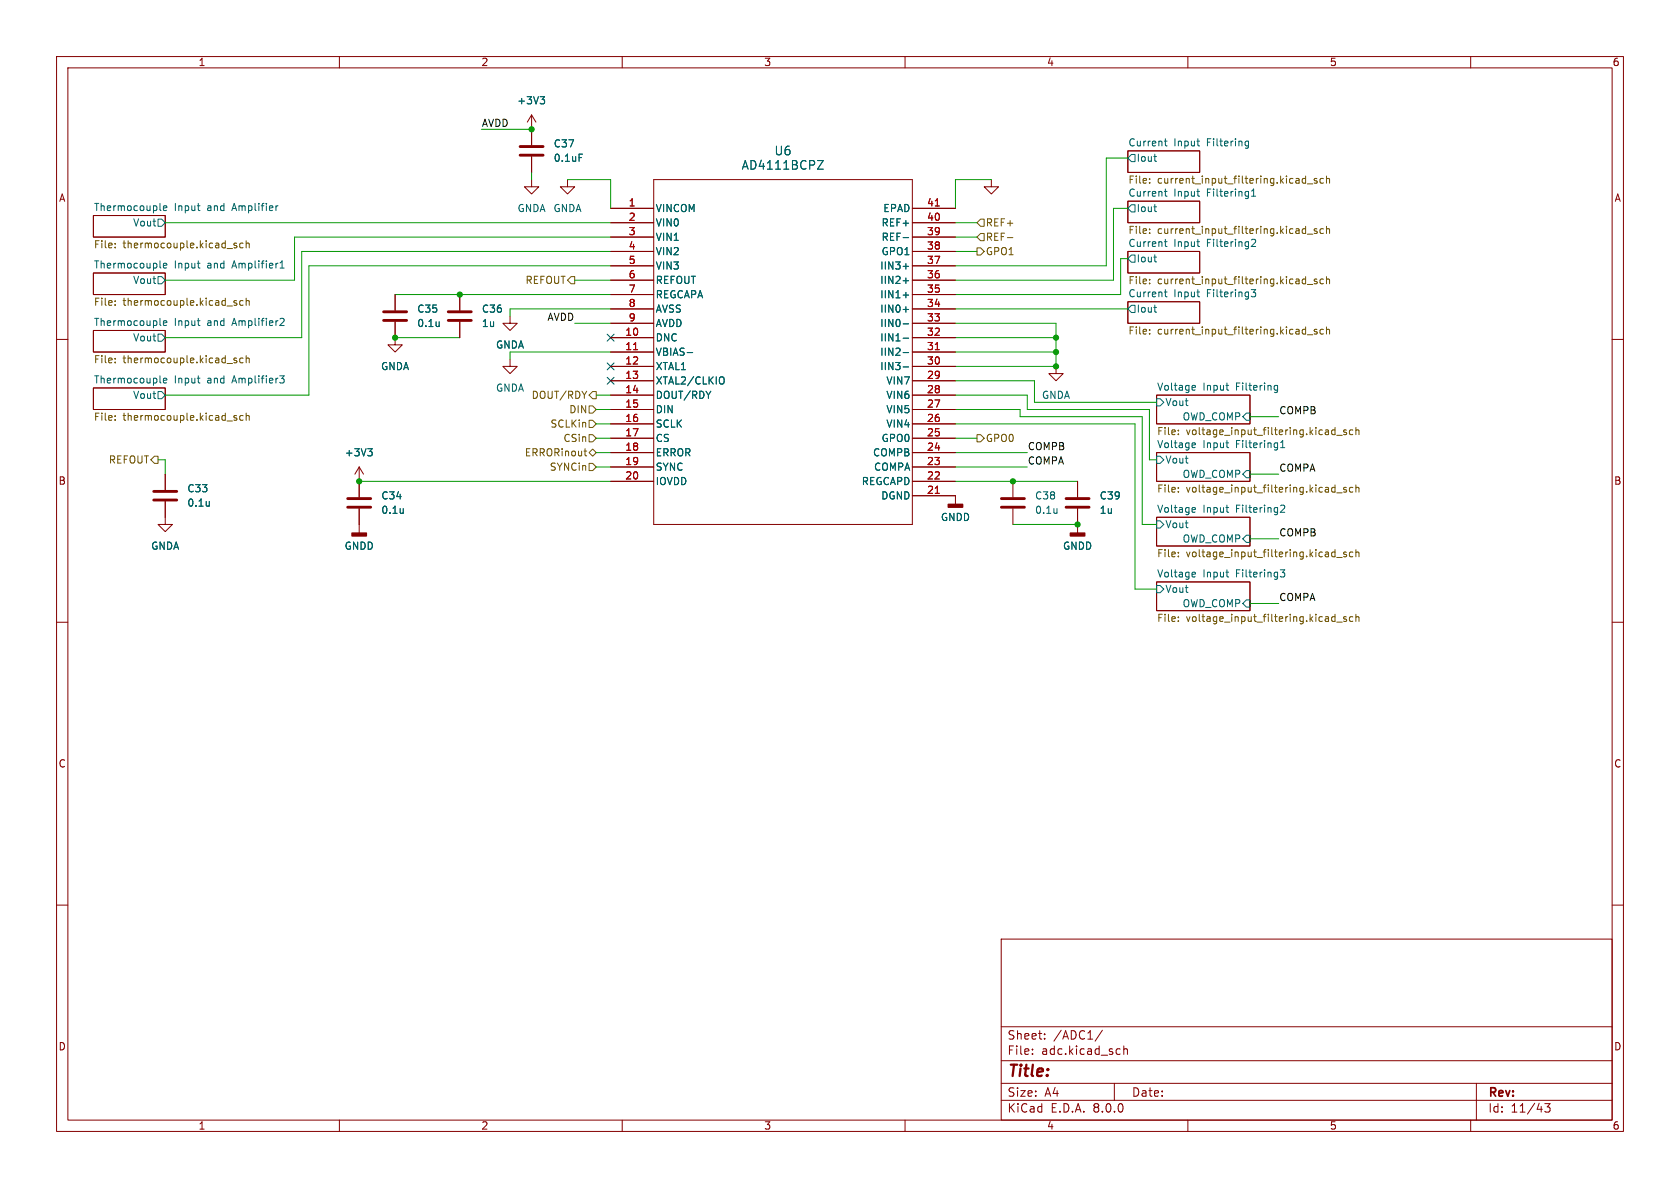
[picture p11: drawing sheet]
<svg xmlns="http://www.w3.org/2000/svg" width="297mm" height="210mm" viewBox="0 0 297 210" stroke-linecap="round" stroke-linejoin="round" font-family="sans-serif">
<g fill="none" stroke="#840000" stroke-width=".18">
<path d="M10 10h277v190h-277zM12 12h273v186h-273zM60 10v2M110 10v2M160 10v2M210 10v2M260 10v2M16.5 38.1h12.7v3.8h-12.7zM94 31.8v1.2h1.2l-1.2 1.3-1.3-1.3h1.3M94 20.3l-.8 1.3M94 20.3v5.4M94 27.7v2.8"/>
<path d="M94 20.3l.7 1.3M100.3 31.8v1.2h1.3l-1.3 1.3-1.2-1.3h1.2M107.9 36.8h7.7M107.9 39.4h7.7M115.6 31.8h45.7v60.9h-45.7zM161.3 36.8h7.6M161.3 39.4h7.6M175.3 31.8v1.2h1.2l-1.2 1.3-1.3-1.3h1.3M199.4 26.7h12.7v3.8h-12.7zM199.4 35.6h12.7v3.8h-12.7zM10 60h2M16.5 48.3h12.7v3.8h-12.7z"/>
<path d="M16.5 58.4h12.7v3.8h-12.7zM69.8 56.9v4.1h1.3l-1.3 1.2-1.2-1.2h1.2M69.8 52.1v2.8M81.3 52.1v2.8M81.3 56.9v2.8M90.2 55.9v1.3h1.2l-1.2 1.2-1.3-1.2h1.3M107.9 59.7h7.7M107.9 41.9h7.7M107.9 57.2h7.7M107.9 54.6h7.7M107.9 52.1h7.7M107.9 49.5h7.7"/>
<path d="M107.9 47h7.7M107.9 44.5h7.7M161.3 59.7h7.6M161.3 41.9h7.6M161.3 57.2h7.6M161.3 54.6h7.6M161.3 52.1h7.6M161.3 49.5h7.6M161.3 47h7.6M161.3 44.5h7.6M199.4 44.5h12.7v3.8h-12.7zM199.4 53.3h12.7v3.9h-12.7z"/>
<path d="M285 60h2M16.5 68.6h12.7v3.8h-12.7zM90.2 63.5v1.3h1.2l-1.2 1.2-1.3-1.2h1.3M107.9 62.2h7.7M107.9 64.8h7.7M107.9 67.3h7.7M107.9 69.9h7.7M107.9 72.4h7.7M107.9 74.9h7.7M107.9 77.5h7.7M161.3 62.2h7.6M161.3 64.8h7.6"/>
<path d="M161.3 67.3h7.6M161.3 69.9h7.6M161.3 72.4h7.6M161.3 74.9h7.6M161.3 77.5h7.6M186.7 64.8v1.2h1.3l-1.3 1.3-1.3-1.3h1.3M204.5 69.9h16.5v5h-16.5zM29.2 88.6v4.1h1.3l-1.3 1.3-1.3-1.3h1.3M29.2 83.8v2.8M63.5 82.6v5.3M63.5 89.9v4.3M63.5 82.6l-.8 1.2"/>
<path d="M63.5 82.6l.8 1.2M107.9 80h7.7M107.9 82.6h7.7M107.9 85.1h7.7M161.3 87.6h7.6v1.6M161.3 80h7.6M161.3 82.6h7.6M161.3 85.1h7.6M179.1 85.1v2.8M179.1 89.9v2.8M190.5 85.1v2.8M190.5 89.9v4.3"/>
<path d="M204.5 80h16.5v5.1h-16.5zM204.5 91.4h16.5v5.1h-16.5zM10 110h2M204.5 102.9h16.5v5.1h-16.5zM285 110h2M10 160h2M285 160h2M177 166h108v32h-108zM60 198v2M110 198v2M160 198v2M177 194.5h108"/>
<path d="M177 191.5h108M177 187.5h108M177 181.5h108M182.5 186.3v.1M182.5 185.5v.1M184.7 183.6v.1M184.7 182.8v.1M194.9 182.1l-1.3 2M197 191.5v3M197.9 185.4l.1 .1M198 186.3l-.1 .1M198.7 184.9v1.5"/>
<path d="M198.7 185.5l.2-.1 .3 .1 .1 .9M210 198v2M260 198v2M261 191.5v6.5M273.1 195.1h.9l-.5 .6 .5 .1v.7l-.3 .1h-.4l-.2-.1"/>
</g>
<g fill="none" stroke="#006464" stroke-width=".18">
<path d="M95.5 17.1h.8l-.4 .5M96 17.6l.3 .2v.3l-.3 .3M27.9 38.7h.7l.6 .7-.6 .6h-.7zM28.3 37.2h.2M28.9 36.8l.6-.1-.1-.3h-.3l-.2 .2v.6h.5M34.9 36.4h.5M35.2 37.2h.2M49.1 36.4l-.3 .1M102.4 27.2h.6M144.5 28.4h1l-1 1.5h1M200 27.3h.7v1.3h-.7l-.6-.7zM200 36.2h.7v1.3h-.7l-.6-.7z"/>
<path d="M204 27.7h.5M204 36.6h.5M204.3 28.5h.2M204.3 37.4h.2M205.8 24.9h.5M205.8 33.8h.5M206 24.5v1.1l.3 .2M206 33.4v1.1l.3 .2M211.6 24.9h.5M211.6 33.8h.5M211.9 25.8h.2M211.9 34.7h.2"/>
<path d="M220.2 25h.5M220.2 25.7h.5M220.7 24.9v1.1l-.2 .2h-.3M221.3 34.7h.7M221.6 33.4v1.3M27.9 48.9h.7l.6 .6-.6 .7h-.7zM27.9 59.1h.7l.6 .6-.6 .6h-.7zM28.3 47.3l.2 .1M28.3 57.5h.2M28.9 47l.6-.2-.1-.2-.3-.1-.2 .2v.6h.5M28.9 57.1l.6-.1-.1-.2-.3-.1-.2 .2v.6h.5M34.9 46.5h.5"/>
<path d="M34.9 56.7h.5M35.2 47.4h.2M35.2 57.5h.2M49.5 47.4h.7M49.5 46.5l.4-.4v1.3M49.7 56.3h.4l.1 .3-.8 .9h.8M77.6 56.9v.8M77.6 57.6v.1M159.7 59.8h.9M159.7 57.2h.9M159.7 54.7h.9M159.7 52.2h.9"/>
<path d="M159.7 49.6h.9M159.7 47.1h.9M159.7 42h.9M200 45.1h.7v1.3h-.7l-.6-.7zM200 54h.7v1.2h-.7l-.6-.6zM204 45.5h.5M204 54.3h.5M204.3 46.3h.2M204.3 55.2h.2M205.8 42.7h.5M205.8 51.6h.5M206 42.3v1.1l.3 .2"/>
<path d="M206 51.2v1.1l.3 .2M211.6 42.7h.5M211.6 51.6h.5M211.9 43.6h.2M211.9 52.5h.2M222 42.7l-.8 .9h.8M222 51.2l-.4 .5 .3 .1v.5l-.2 .2-.4-.1M27.9 69.2h.7l.6 .7-.6 .6h-.7zM28.3 67.6l.2 .1M28.9 67.3l.6-.1-.1-.3h-.3l-.2 .1v.6h.5M34.9 66.9h.5M35.2 67.7h.2"/>
<path d="M49.4 66.4h.8l-.4 .5 .4 .1v.5l-.2 .2h-.4M65 79.3h.8l-.4 .5M65.6 79.8l.2 .2v.3l-.2 .3M121.5 62.3h1M125.7 69.2l-.5 .6M127.5 66.6a.43 .43 0 0 1 .5 .4v.5a.43 .43 0 0 1-.5 .4M159.7 62.3h.9M159.7 64.9h.9M204.5 70.5h.6l.6 .6-.6 .7h-.6zM210.9 78.3h.4v.3l-.6 .1M210.9 68.1l.4 .1v.2l-.6 .2M211.3 79.1h-.4"/>
<path d="M211.3 68.9l-.4 .1M216.7 78.3h.5M216.7 68.1h.5M217.1 79.1h.1M217.1 69h.1M220.3 73h.7v1.3h-.7l-.6-.6zM225.4 68.9h.5M225.4 68.2h.5M225.9 68.1v1.1l-.3 .2-.3-.1M226.4 79.1h.7M226.8 77.9v1.2M37 88.6v.9"/>
<path d="M37 89.4h-.1M71.3 89.9v.8M71.3 90.6l-.1 .1M186.9 89.9v.8M186.9 90.6l-.1 .1M204.5 80.6h.6l.6 .7-.6 .6h-.6zM204.5 92.1h.6l.6 .6-.6 .6h-.6zM210.9 89.7l.4 .1v.2l-.6 .1M211.3 90.5l-.4 .1M216.7 89.7h.5M217.1 90.6h.1M220.3 83.2h.7v1.3h-.7l-.6-.7z"/>
<path d="M220.3 94.6h.7v1.3h-.7l-.6-.6zM226.4 89.4l.5-.1 .2 .4-.8 .9h.8M204.5 103.5h.6l.6 .6-.6 .7h-.6zM210.9 101.1l.4 .1v.3l-.6 .1M211.3 101.9l-.4 .1M216.7 101.1h.5M217.1 102h.1M220.3 106h.7v1.3h-.7l-.6-.6zM226.3 100.7h.8l-.4 .5 .4 .1v.6l-.2 .1-.5-.1"/>
</g>
<g fill="none" stroke="#725600" stroke-width=".18">
<path d="M173.4 38.7h.6v1.3h-.6l-.7-.6zM203.2 32.3v.1M203.2 31.6v.1M230.5 31.5l.3 .1M230.8 31.1v1.3M230.8 32.3l-.3 .1M231.1 32.5h1M232.8 31.6l-.3-.1-.2 .2 .1 .2 .4 .1v.3h-.5M234 31.6l-.4-.1-.2 .3 .1 .5h.5M234.5 31.7l.2-.2 .3 .1 .1 .8M234.5 31.1v1.3M20.4 53.9v.1"/>
<path d="M20.4 43v.2M20.4 43.7v.1M20.4 53.2v.1M41.8 53.2l-.3-.1-.2 .2 .1 .2 .4 .1v.3h-.5M41.8 43h-.3l-.2 .2 .1 .1 .4 .2v.3h-.5M43 53.2l-.4-.1-.2 .3 .1 .5h.5M43 43h-.4l-.2 .2 .1 .6h.5M43.5 53.3l.2-.2 .3 .1 .1 .8M43.5 42.5v1.3M43.5 52.7v1.3M43.5 43.1l.2-.1h.3l.1 .8M101 48.9h.6v1.3h-.6l-.7-.7z"/>
<path d="M172.7 43.8h.7l.6 .7-.6 .6h-.7zM173.4 41.3h.6v1.2h-.6l-.7-.6zM178.1 42h1M203.2 40.5v.1M203.2 41.2v.1M203.2 49.4v.1M203.2 50v.2M203.2 58.3v.1M203.2 58.9v.2M230.5 40.4l.3 .1M230.5 49.3l.3 .1M230.5 58.2l.3 .1"/>
<path d="M230.8 40v1.3M230.8 48.9v1.3M230.8 57.8v1.3M230.8 41.2l-.3 .1M230.8 50.1l-.3 .1M230.8 59l-.3 .1M231.1 41.4h1M231.1 50.3h1M231.1 59.2h1M232.8 40.5l-.3-.1-.2 .2 .1 .2 .4 .1v.3h-.5M232.8 49.4l-.3-.1-.2 .2 .1 .2 .4 .1v.3h-.5M232.8 58.3l-.3-.1-.2 .2 .1 .2 .4 .1v.3h-.5"/>
<path d="M234 40.5l-.4-.1-.2 .3 .1 .5h.5M234 49.4l-.4-.1-.2 .3 .1 .5h.5M234 58.3l-.4-.1-.2 .3 .1 .5h.5M234.5 40v1.3M234.5 48.9v1.3M234.5 57.8v1.3M234.5 40.6l.2-.2 .3 .1 .1 .8M234.5 49.4l.2-.1 .3 .1 .1 .8M234.5 58.3l.2-.1 .3 .1 .1 .8M20.4 63.4v.1M20.4 64v.1M20.4 73.5v.1"/>
<path d="M20.4 74.2v.1M41.8 63.4l-.3-.1-.2 .2 .1 .2 .4 .1v.3h-.5M41.8 73.5h-.3l-.2 .1 .1 .2 .4 .1v.3h-.5M43 63.4l-.4-.1-.2 .2 .1 .6h.5M43 73.5h-.4l-.2 .2 .1 .5h.5M43.5 62.9v1.2M43.5 73v1.3M43.5 63.4l.2-.1 .3 .1 .1 .7M43.5 73.6l.2-.1h.3l.1 .8M103.2 79.7h.5M103.7 69.2l-.4 .6M104.1 76.8h.7l.6 .7-.6 .6h-.7z"/>
<path d="M104.1 71.8h.7l.6 .6-.6 .6h-.7zM104.1 74.3h.7l.6 .6-.6 .7h-.7zM104.8 69.2h.6v1.3h-.6l-.7-.6zM172.7 76.8h.7l.6 .7-.6 .6h-.7zM208.3 76.1v.1M208.3 76.7v.1M235.7 76l.3 .1M236 75.6v1.2M236 76.8h-.3M236.3 77h1M238 76.1l-.3-.1-.2 .2 .1 .2 .4 .1v.3h-.5M239.2 76.1l-.4-.1-.2 .2 .1 .6h.5"/>
<path d="M239.7 75.6v1.2M239.7 76.1l.2-.1 .3 .1 .1 .7M26.7 81.3l.6-.7h.6v1.3h-.6zM103.4 80.4l.3 .2M104.1 80l.7-.6 .6 .6-.6 .6zM104.1 81.9h.7l.6 .7-.6 .6h-.7zM208.3 86.9v.1M208.3 86.2v.1M208.3 97.6v.2M208.3 98.3v.1M235.7 86.2h.3M235.7 97.6h.3"/>
<path d="M236 85.7v1.3M236 97.2v1.2M236 86.9l-.3 .1M236 98.4h-.3M236.3 87.1h1M236.3 98.5h1M238 86.2h-.3l-.2 .1 .1 .2 .4 .1v.3h-.5M238 97.6h-.3l-.2 .2 .1 .1 .4 .2v.3h-.5M239.2 86.2h-.4l-.2 .2 .1 .5h.5M239.2 97.6h-.4l-.2 .2 .1 .6h.5M239.7 86.3l.2-.1h.3l.1 .8M239.7 85.7v1.3"/>
<path d="M239.7 97.2v1.2M239.7 97.7l.2-.1h.3l.1 .8M208.3 109.1v.1M208.3 109.7v.2M235.7 109l.3 .1M236 108.6v1.3M236 109.8l-.3 .1M236.3 110h1M238 109.1l-.3-.1-.2 .2 .1 .2 .4 .1v.3h-.5M239.2 109.1l-.4-.1-.2 .3 .1 .5h.5M239.7 108.6v1.3M239.7 109.1l.2-.1 .3 .1 .1 .8"/>
</g>
<g fill="#840000" stroke="#840000" stroke-width=".25">
<path d="M167.6 89.2h2.6v.5h-2.6z"/>
<path d="M62.2 94.2h2.6v.5h-2.6z"/>
<path d="M189.2 94.2h2.6v.5h-2.6z"/>
</g>
<path d="M165.3 36.4h.8M112 61.8h.7M165.3 61.8h.8M165.3 87.2h.8" fill="none" stroke="#a90000" stroke-width=".18"/>
<g fill="none" stroke="#840000" stroke-width=".51">
<path d="M91.9 27.4h4.1M91.9 25.9h4.1M67.8 56.6h4.1M67.8 55.1h4.1M79.2 56.6h4.1M79.2 55.1h4.1M27.2 88.4h4M27.2 86.9h4M61.5 89.7h4M61.5 88.1h4M177 89.7h4.1M177 88.1h4.1"/>
<path d="M188.5 89.7h4M188.5 88.1h4"/>
</g>
<g fill="none" stroke="#009600" stroke-width=".18">
<path d="M29.2 39.4h78.7M85.1 22.9h8.9M94 30.5v1.3M100.3 31.8h7.6v5M168.9 39.4h3.8M175.3 31.8h-6.4v5M199.4 27.9h-3.8v19.1h-26.7M199.4 36.8h-2.6v12.7h-27.9M69.8 59.7h11.5M69.8 52.1h38.1M101.6 57.2h6.3M101.6 49.5h6.3"/>
<path d="M107.9 44.5h-54.6v15.2h-24.1M107.9 41.9h-55.8v7.6h-22.9M107.9 47h-53.3v22.9h-25.4M107.9 54.6h-17.7v1.3M168.9 59.7h17.8M168.9 57.2h17.8v7.6h-17.8M168.9 44.5h3.8M168.9 41.9h3.8M168.9 54.6h30.5M199.4 45.7h-1.3v6.4h-29.2M105.4 69.9h2.5M105.4 74.9h2.5"/>
<path d="M105.4 77.5h2.5M105.4 72.4h2.5M107.9 62.2h-17.7v1.3M168.9 69.9h12.7v2.5h21.6v8.9h1.3M168.9 62.2h17.8M168.9 72.4h11.4v1.3h21.6v19h2.6M168.9 74.9h31.8v29.2h3.8M168.9 77.5h3.8M168.9 67.3h14v3.8h21.6M221 73.7h5.1M27.9 81.3h1.3v2.5M63.5 85.1h44.4"/>
<path d="M105.4 80h2.5M105.4 82.6h2.5M168.9 85.1h21.6M168.9 80h12.7M168.9 82.6h12.7M179.1 92.7h11.4M221 95.3h5.1M221 83.8h5.1M221 106.7h5.1"/>
</g>
<path d="M107.3 59.1l1.3 1.2M108.6 59.1l-1.3 1.2M107.3 64.2l1.3 1.2M107.3 66.7l1.3 1.2M108.6 64.2l-1.3 1.2M108.6 66.7l-1.3 1.2" fill="none" stroke="#000084" stroke-width=".18"/>
<g fill="#009600" stroke="#009600" stroke-width=".18">
<circle cx="186.7" cy="62.2" r=".46"/>
<circle cx="186.7" cy="64.8" r=".46"/>
<circle cx="186.7" cy="59.7" r=".46"/>
<circle cx="69.8" cy="59.7" r=".46"/>
<circle cx="63.5" cy="85.1" r=".46"/>
<circle cx="81.3" cy="52.1" r=".46"/>
<circle cx="190.5" cy="92.7" r=".46"/>
<circle cx="179.1" cy="85.1" r=".46"/>
<circle cx="94" cy="22.9" r=".46"/>
</g>
<text font-size="2.8" fill="#840000" x="178" y="190.9">Title:</text>
<g font-size="2.1" fill="#006464">
<text x="136.8" y="27.7">U6</text>
<text x="131" y="30.2">AD4111BCPZ</text>
</g>
<g font-size="2.1" fill="#840000">
<text x="178" y="184">Sheet:</text>
<text x="186.2" y="184">/ADC1/</text>
<text x="178" y="186.7">File:</text>
<text x="184.1" y="186.7">adc.kicad_sch</text>
<text x="178" y="196.9">KiCad</text>
<text x="178" y="194.1">Size:</text>
<text x="184.7" y="194.1">A4</text>
<text x="185.7" y="196.9">E.D.A.</text>
<text x="193.3" y="196.9">8.0.0</text>
<text x="200" y="194.1">Date:</text>
<text x="263" y="194.3">Rev:</text>
<text x="263" y="196.9">Id:</text>
<text x="267.1" y="196.9">11/43</text>
</g>
<g font-size="1.8" fill="#840000">
<text x="35" y="11.9">1</text>
<text x="85" y="11.9">2</text>
<text x="135" y="11.9">3</text>
<text x="185" y="11.9">4</text>
<text x="235" y="11.9">5</text>
<text x="285" y="11.9">6</text>
<text x="10.3" y="35.9">A</text>
<text x="285.3" y="35.9">A</text>
<text x="10.3" y="85.9">B</text>
<text x="285.3" y="85.9">B</text>
<text x="10.3" y="135.9">C</text>
<text x="285.3" y="135.9">C</text>
<text x="10.3" y="185.9">D</text>
<text x="285.3" y="185.9">D</text>
<text x="35" y="199.9">1</text>
<text x="85" y="199.9">2</text>
<text x="135" y="199.9">3</text>
<text x="185" y="199.9">4</text>
<text x="235" y="199.9">5</text>
<text x="285" y="199.9">6</text>
</g>
<g font-size="1.8" fill="#0f0f0f">
<text x="85.1" y="22.5">AVDD</text>
<text x="96.7" y="56.8">AVDD</text>
<text x="226.1" y="73.3">COMPB</text>
<text x="181.6" y="79.7">COMPB</text>
<text x="181.6" y="82.2">COMPA</text>
<text x="226.1" y="83.5">COMPA</text>
<text x="226.1" y="94.9">COMPB</text>
<text x="226.1" y="106.3">COMPA</text>
</g>
<g font-size="1.8" fill="#006464">
<text x="91.3" y="18.6">+3V3</text>
<text x="97.8" y="26.3">C37</text>
<text x="97.8" y="28.8">0.1uF</text>
<text x="199.4" y="26">Current</text>
<text x="200.9" y="28.8">Iout</text>
<text x="207.5" y="26">Input</text>
<text x="213.5" y="26">Filtering</text>
<text x="199.4" y="32.8">File:</text>
<text x="199.4" y="34.8">Current</text>
<text x="204.6" y="32.8">current_input_filtering.kicad_sch</text>
<text x="207.5" y="34.8">Input</text>
<text x="213.5" y="34.8">Filtering1</text>
<text x="16.5" y="37.4">Thermocouple</text>
<text x="23.4" y="40.2">Vout</text>
<text x="30.8" y="37.4">Input</text>
<text x="36.8" y="37.4">and</text>
<text x="41.4" y="37.4">Amplifier</text>
<text x="91.4" y="37.7">GNDA</text>
<text x="97.7" y="37.7">GNDA</text>
<text x="115.8" y="37.7">VINCOM</text>
<text x="115.8" y="40.2">VIN0</text>
<text x="155.8" y="40.2">REF+</text>
<text x="156.1" y="37.7">EPAD</text>
<text x="199.4" y="41.7">File:</text>
<text x="200.9" y="37.7">Iout</text>
<text x="204.6" y="41.7">current_input_filtering.kicad_sch</text>
<text x="16.5" y="47.5">Thermocouple</text>
<text x="30.8" y="47.5">Input</text>
<text x="36.8" y="47.5">and</text>
<text x="41.4" y="47.5">Amplifier1</text>
<text x="115.8" y="42.8">VIN1</text>
<text x="115.8" y="47.9">VIN3</text>
<text x="115.8" y="45.3">VIN2</text>
<text x="155.5" y="47.9">IIN3+</text>
<text x="155.8" y="45.3">GPO1</text>
<text x="155.8" y="42.8">REF-</text>
<text x="199.4" y="43.7">Current</text>
<text x="200.9" y="46.6">Iout</text>
<text x="207.5" y="43.7">Input</text>
<text x="213.5" y="43.7">Filtering2</text>
<text x="23.4" y="50.4">Vout</text>
<text x="115.8" y="50.4">REFOUT</text>
<text x="115.8" y="52.9">REGCAPA</text>
<text x="155.5" y="52.9">IIN1+</text>
<text x="155.5" y="50.4">IIN2+</text>
<text x="199.4" y="50.6">File:</text>
<text x="199.4" y="52.6">Current</text>
<text x="204.6" y="50.6">current_input_filtering.kicad_sch</text>
<text x="207.5" y="52.6">Input</text>
<text x="213.5" y="52.6">Filtering3</text>
<text x="16.5" y="57.7">Thermocouple</text>
<text x="30.8" y="57.7">Input</text>
<text x="36.8" y="57.7">and</text>
<text x="41.4" y="57.7">Amplifier2</text>
<text x="73.7" y="55.5">C35</text>
<text x="73.7" y="58">0.1u</text>
<text x="85.1" y="58">1u</text>
<text x="85.1" y="55.5">C36</text>
<text x="115.8" y="55.5">AVSS</text>
<text x="115.8" y="58">AVDD</text>
<text x="155.5" y="58">IIN0-</text>
<text x="155.5" y="55.5">IIN0+</text>
<text x="200.9" y="55.5">Iout</text>
<text x="23.4" y="60.6">Vout</text>
<text x="67.3" y="65.6">GNDA</text>
<text x="87.6" y="61.8">GNDA</text>
<text x="115.8" y="60.6">DNC</text>
<text x="115.8" y="63.1">VBIAS-</text>
<text x="115.8" y="65.6">XTAL1</text>
<text x="155.5" y="65.6">IIN3-</text>
<text x="155.5" y="63.1">IIN2-</text>
<text x="155.5" y="60.6">IIN1-</text>
<text x="16.5" y="67.9">Thermocouple</text>
<text x="23.4" y="70.7">Vout</text>
<text x="30.8" y="67.9">Input</text>
<text x="36.8" y="67.9">and</text>
<text x="41.4" y="67.9">Amplifier3</text>
<text x="87.6" y="69.4">GNDA</text>
<text x="115.8" y="68.2">XTAL2/CLKIO</text>
<text x="115.8" y="70.7">DOUT/RDY</text>
<text x="156.6" y="70.7">VIN6</text>
<text x="156.6" y="68.2">VIN7</text>
<text x="184.1" y="70.7">GNDA</text>
<text x="204.5" y="69.1">Voltage</text>
<text x="205.9" y="72">Vout</text>
<text x="212.7" y="69.1">Input</text>
<text x="218.6" y="69.1">Filtering</text>
<text x="115.8" y="73.3">DIN</text>
<text x="115.8" y="75.8">SCLK</text>
<text x="156.6" y="75.8">VIN4</text>
<text x="156.6" y="73.3">VIN5</text>
<text x="209" y="74.5">OWD_COMP</text>
<text x="60.9" y="80.9">+3V3</text>
<text x="115.8" y="78.3">CS</text>
<text x="115.8" y="80.9">ERROR</text>
<text x="115.8" y="83.4">SYNC</text>
<text x="154.2" y="80.9">COMPB</text>
<text x="154.4" y="83.4">COMPA</text>
<text x="155.8" y="78.3">GPO0</text>
<text x="204.5" y="79.3">Voltage</text>
<text x="205.9" y="82.1">Vout</text>
<text x="212.7" y="79.3">Input</text>
<text x="218.6" y="79.3">Filtering1</text>
<text x="33" y="87.2">C33</text>
<text x="33" y="89.8">0.1u</text>
<text x="67.3" y="88.5">C34</text>
<text x="115.8" y="86">IOVDD</text>
<text x="152.2" y="86">REGCAPD</text>
<text x="155.7" y="88.5">DGND</text>
<text x="182.9" y="88.5">C38</text>
<text x="194.3" y="88.5">C39</text>
<text x="209" y="84.7">OWD_COMP</text>
<text x="67.3" y="91">0.1u</text>
<text x="166.2" y="92.3">GNDD</text>
<text x="182.9" y="91">0.1u</text>
<text x="194.3" y="91">1u</text>
<text x="204.5" y="90.7">Voltage</text>
<text x="205.9" y="93.6">Vout</text>
<text x="212.7" y="90.7">Input</text>
<text x="218.6" y="90.7">Filtering2</text>
<text x="26.6" y="97.4">GNDA</text>
<text x="60.8" y="97.4">GNDD</text>
<text x="187.8" y="97.4">GNDD</text>
<text x="209" y="96.1">OWD_COMP</text>
<text x="204.5" y="102.2">Voltage</text>
<text x="205.9" y="105">Vout</text>
<text x="209" y="107.5">OWD_COMP</text>
<text x="212.7" y="102.2">Input</text>
<text x="218.6" y="102.2">Filtering3</text>
</g>
<g font-size="1.8" fill="#a90000">
<text x="111.1" y="36.6">1</text>
<text x="111.1" y="39.1">2</text>
<text x="111.1" y="41.7">3</text>
<text x="163.8" y="41.7">39</text>
<text x="163.8" y="39.1">40</text>
<text x="163.8" y="36.6">41</text>
<text x="111.1" y="46.7">5</text>
<text x="111.1" y="44.2">4</text>
<text x="163.8" y="46.7">37</text>
<text x="163.8" y="44.2">38</text>
<text x="111.1" y="49.3">6</text>
<text x="111.1" y="51.8">7</text>
<text x="163.8" y="51.8">35</text>
<text x="163.8" y="49.3">36</text>
<text x="110.4" y="59.4">10</text>
<text x="111.1" y="54.4">8</text>
<text x="111.1" y="56.9">9</text>
<text x="163.8" y="59.4">32</text>
<text x="163.8" y="56.9">33</text>
<text x="163.8" y="54.4">34</text>
<text x="110.4" y="62">11</text>
<text x="110.4" y="64.5">12</text>
<text x="163.8" y="64.5">30</text>
<text x="163.8" y="62">31</text>
<text x="110.4" y="67.1">13</text>
<text x="110.4" y="69.6">14</text>
<text x="163.8" y="69.6">28</text>
<text x="163.8" y="67.1">29</text>
<text x="110.4" y="72.1">15</text>
<text x="110.4" y="74.7">16</text>
<text x="110.4" y="77.2">17</text>
<text x="163.8" y="74.7">26</text>
<text x="163.8" y="72.1">27</text>
<text x="163.8" y="77.2">25</text>
<text x="110.4" y="79.8">18</text>
<text x="110.4" y="82.3">19</text>
<text x="163.8" y="82.3">23</text>
<text x="163.8" y="79.8">24</text>
<text x="110.4" y="84.8">20</text>
<text x="163.8" y="87.4">21</text>
<text x="163.8" y="84.8">22</text>
</g>
<g font-size="1.8" fill="#725600">
<text x="174.2" y="40.2">REF+</text>
<text x="16.5" y="44.2">File:</text>
<text x="21.7" y="44.2">thermocouple.kicad_sch</text>
<text x="174.2" y="45.3">GPO1</text>
<text x="174.2" y="42.8">REF-</text>
<text x="92.8" y="50.4">REFOUT</text>
<text x="16.5" y="54.4">File:</text>
<text x="21.7" y="54.4">thermocouple.kicad_sch</text>
<text x="199.4" y="59.5">File:</text>
<text x="204.6" y="59.5">current_input_filtering.kicad_sch</text>
<text x="16.5" y="64.5">File:</text>
<text x="21.7" y="64.5">thermocouple.kicad_sch</text>
<text x="93.9" y="70.7">DOUT/RDY</text>
<text x="16.5" y="74.7">File:</text>
<text x="21.7" y="74.7">thermocouple.kicad_sch</text>
<text x="97.2" y="75.8">SCLKin</text>
<text x="100.5" y="73.3">DIN</text>
<text x="204.5" y="77.2">File:</text>
<text x="209.7" y="77.2">voltage_input_filtering.kicad_sch</text>
<text x="19.1" y="82.1">REFOUT</text>
<text x="92.7" y="80.9">ERRORinout</text>
<text x="97.1" y="83.4">SYNCin</text>
<text x="99.5" y="78.3">CSin</text>
<text x="174.2" y="78.3">GPO0</text>
<text x="204.5" y="87.4">File:</text>
<text x="209.7" y="87.4">voltage_input_filtering.kicad_sch</text>
<text x="204.5" y="98.8">File:</text>
<text x="209.7" y="98.8">voltage_input_filtering.kicad_sch</text>
<text x="204.5" y="110.3">File:</text>
<text x="209.7" y="110.3">voltage_input_filtering.kicad_sch</text>
</g>
</svg>
